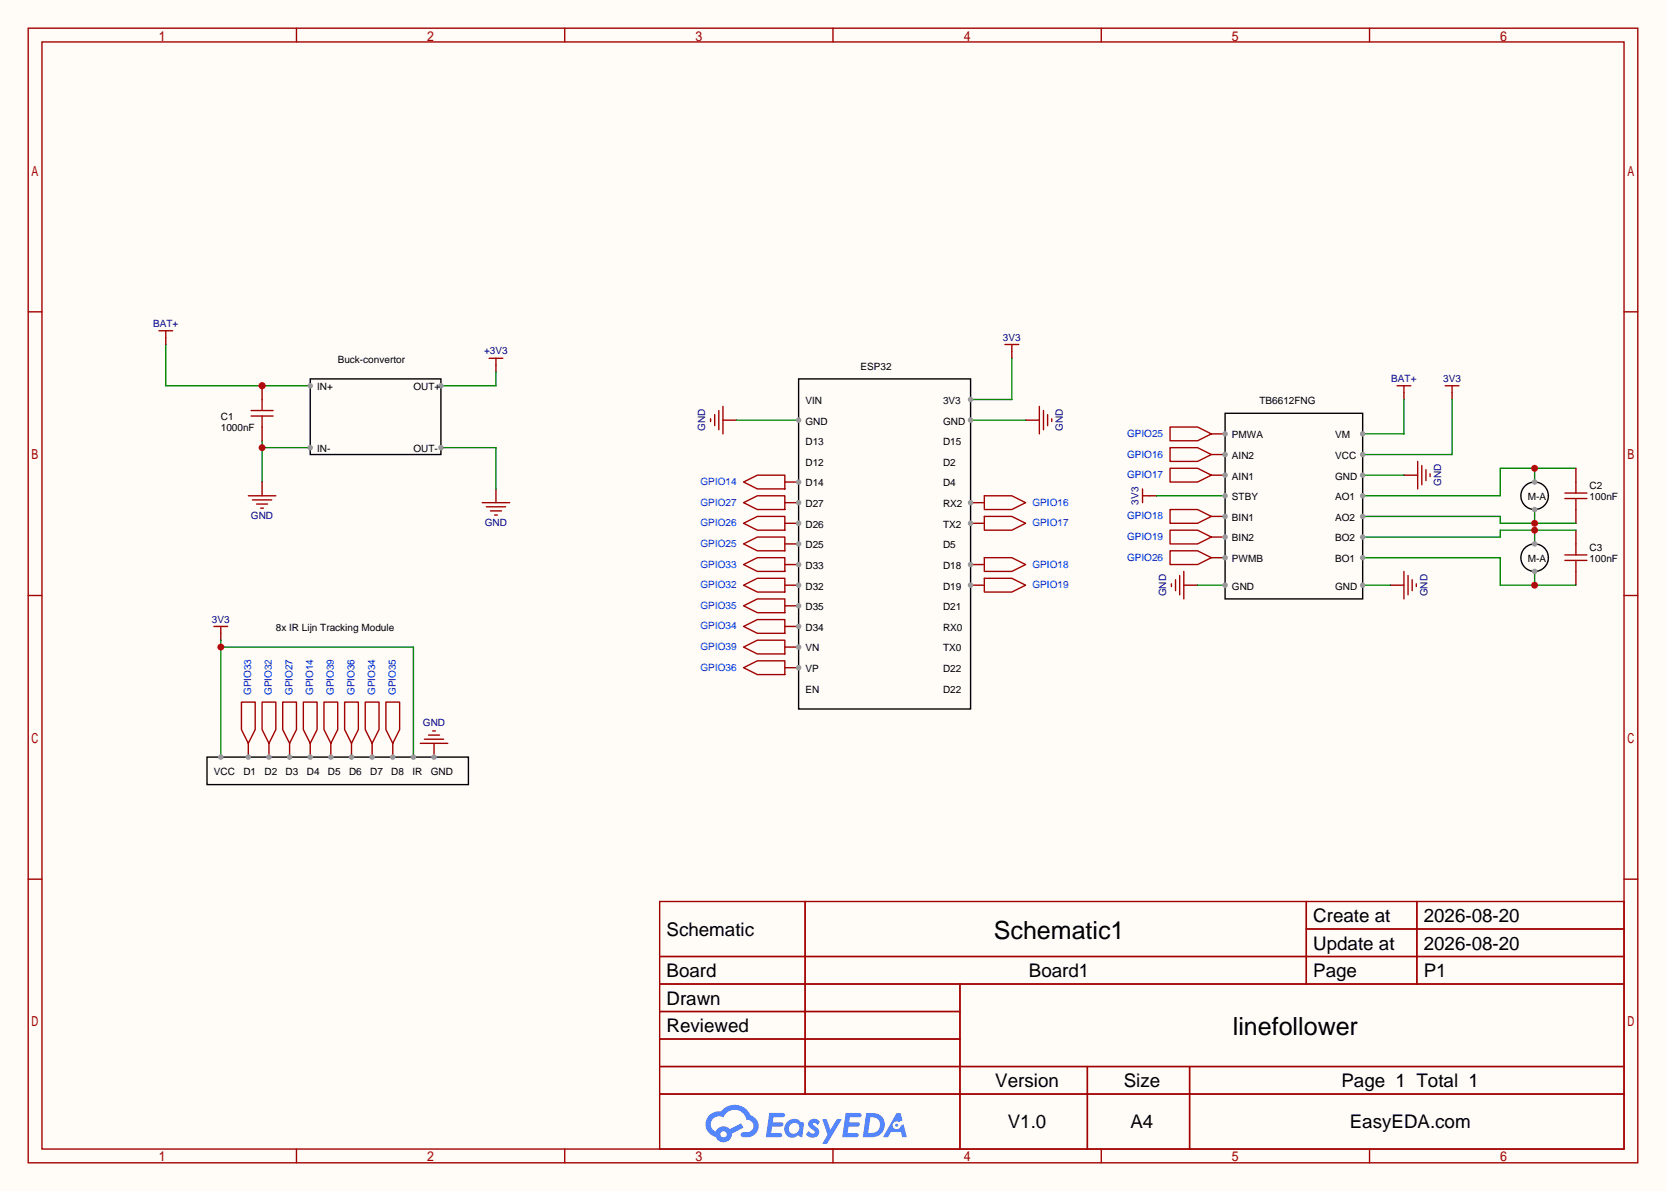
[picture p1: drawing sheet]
<svg xmlns="http://www.w3.org/2000/svg" width="308mm" height="220mm" viewBox="0 0 308 220" stroke-linecap="round" stroke-linejoin="round" font-family="sans-serif">
<path d="M0 0h307.6v220h-307.6z" fill="#fffcf7"/>
<g fill="none" stroke="#a10000" stroke-width=".25">
<path d="M5.2 5.2h297.2v209.6h-297.2zM7.7 7.7h292.1v204.5h-292.1zM54.7 5.2v2.5M104.3 5.2v2.5M153.8 5.2v2.5M203.3 5.2v2.5M252.9 5.2v2.5M5.2 57.6h2.5M299.8 57.6h2.6M5.2 110h2.5M299.8 110h2.6M5.2 162.4h2.5"/>
<path d="M121.8 166.5h178v45.7h-178zM121.8 176.7h178M148.7 166.5v35.6M241.2 166.5v15.2M241.2 171.6h58.6M261.6 166.5v15.2M299.8 162.4h2.6M121.8 181.7h178M121.8 186.8h55.4M121.8 197h178M121.8 191.9h55.4M177.2 181.7v30.5"/>
<path d="M200.8 197v15.2M219.6 197v15.2M54.7 212.2v2.6M104.3 212.2v2.6M121.8 202.1h178M153.8 212.2v2.6M203.3 212.2v2.6M252.9 212.2v2.6"/>
</g>
<g fill="#5487ff">
<path d="M149.5 206.9a1.3 1.3 0 0 1 1.9 .3l-.4 .6a.54 .54 0 0 0-1-.2l.2 .2a1.58 1.58 0 0 1 1 1.5 1.43 1.43 0 0 1-2.4 .2l.5-.6a.64 .64 0 0 0 .5 .5 .64 .64 0 0 0 .6-.3l-.1-.3a1.6 1.6 0 0 1-1.1-1.5z"/>
<path d="M151.8 206.7h.8l.7 2 1.2-2h.9l-2.7 4.5h-.9l1-1.6z"/>
<path d="M142 205.5h1.7a1.31 1.31 0 0 1 1.2 .2 .4 .4 0 0 1-.3 .6h-1.8l-.1 1h1.6a.4 .4 0 0 1 .3 .4 .4 .4 0 0 1-.4 .4h-1.6l-.2 1.2 .8-.1a1.23 1.23 0 0 1 1.2 .2 .39 .39 0 0 1-.4 .6h-2.6z"/>
<path d="M156.1 205.5h1.7a1.32 1.32 0 0 1 1.2 .2 .39 .39 0 0 1-.3 .6h-1.8l-.1 1h1.6a.4 .4 0 0 1 .4 .4 .4 .4 0 0 1-.5 .4h-1.6l-.2 1.1h.8a1.23 1.23 0 0 1 1.2 .2 .39 .39 0 0 1-.4 .6h-2.6z"/>
<path d="M165.5 205.6h.8l.3 1.3-.6 .3a.75 .75 0 0 0-1.1 .3 .75 .75 0 0 0 .5 1.1 .75 .75 0 0 0 .9-.7l.5-.3 .6 2.4h-.8l-.3-.9h-1.8l-.5 .9h-1z"/>
<path d="M159.9 205.6l-.6 4.4h1.4a2.27 2.27 0 0 0 2.7-2.3 2.27 2.27 0 0 0-2.7-2.1zM160.7 206.3a1.5 1.5 0 0 1 1.8 1.6 1.5 1.5 0 0 1-1.9 1.3h-.3z"/>
<path d="M145.4 207.2a1.62 1.62 0 0 0-.4 2.1 1.62 1.62 0 0 0 2 .6l.3-.2 .4 .2 .4 .1 .3-2.4-.1-.3-.5-.1a1.58 1.58 0 0 0-2.4 0zM146 207.7a.99 .99 0 0 1 1.6 .3 .99 .99 0 0 1-.9 1.4 .94 .94 0 0 1-1-.6 .94 .94 0 0 1 .3-1.1z"/>
<path d="M131 206a2.37 2.37 0 0 0 1.1 4 1.54 1.54 0 0 0 1.8 1 1.54 1.54 0 0 0 1.2-1.6l2.2-1.1-.5-.8-2.1 1a1.57 1.57 0 0 0-2.6 .5 1.5 1.5 0 0 1-.7-2.1 1.5 1.5 0 0 1 2.2-.5 2.23 2.23 0 0 1 2.3-1.4 2.23 2.23 0 0 1 2 1.8 1.16 1.16 0 0 1 1.2 1.1 1.16 1.16 0 0 1-1.1 1.2h-.7a.47 .47 0 0 0-.5 .4 .47 .47 0 0 0 .4 .5 2.23 2.23 0 0 0 2.2-.6 2.23 2.23 0 0 0 .5-2.3 2.16 2.16 0 0 0-1.3-1.1 3.2 3.2 0 0 0-5.5-.7l-1.1 .1zM133 209.5a.6 .6 0 0 1 1.2 0 .6 .6 0 0 1-1.2 0z"/>
<circle cx="165.6" cy="207.8" r=".28"/>
</g>
<path d="M57.3 70h24.1v13.9h-24.1z" fill="none" stroke="#000" stroke-width=".25"/>
<path d="M91.6 90.3v2.5" fill="none" stroke="#870000" stroke-width=".25"/>
<path d="M89 92.8h5.1M89.8 93.6h3.5M90.6 94.4h2M91.3 95.1h.5" fill="none" stroke="#a10000" stroke-width=".25"/>
<path d="M81.4 82.7h10.2v7.6" fill="none" stroke="#008700" stroke-width=".25"/>
<circle cx="81.4" cy="82.7" r=".51" fill="#999"/>
<path d="M91.6 67.4v1.3" fill="none" stroke="#870000" stroke-width=".25"/>
<path d="M90.3 66.2h2.5M91.6 66.2v1.2" fill="none" stroke="#a10000" stroke-width=".25"/>
<path d="M91.6 68.7v2.5h-10.2" fill="none" stroke="#008700" stroke-width=".25"/>
<circle cx="81.4" cy="71.2" r=".51" fill="#999"/>
<path d="M48.4 81.4v7.6M48.4 82.7h8.9" fill="none" stroke="#008700" stroke-width=".25"/>
<circle cx="48.4" cy="82.7" r=".63" fill="#c00"/>
<circle cx="57.3" cy="82.7" r=".51" fill="#999"/>
<path d="M48.4 89v2.6" fill="none" stroke="#870000" stroke-width=".25"/>
<path d="M45.8 91.6h5.1M46.6 92.3h3.6M47.4 93.1h2M48.1 93.9h.5" fill="none" stroke="#a10000" stroke-width=".25"/>
<path d="M30.6 63.6v7.6h26.7" fill="none" stroke="#008700" stroke-width=".25"/>
<circle cx="48.4" cy="71.2" r=".63" fill="#c00"/>
<circle cx="57.3" cy="71.2" r=".51" fill="#999"/>
<path d="M30.6 62.4v1.2M48.4 71.2v2.6M48.4 78.9v2.5" fill="none" stroke="#870000" stroke-width=".25"/>
<path d="M29.3 61.1h2.6M30.6 61.1v1.3" fill="none" stroke="#a10000" stroke-width=".25"/>
<circle cx="48.4" cy="71.2" r=".63" fill="#c00"/>
<path d="M46.4 76.8h4M46.4 75.8h4M48.4 73.8v2M48.4 76.8v2.1" fill="none" stroke="#a10000" stroke-width=".25"/>
<path d="M38.2 139.8h48.3v5.1h-48.3z" fill="none" stroke="#000" stroke-width=".25"/>
<path d="M61.1 137.3v2.5" fill="none" stroke="#870000" stroke-width=".25"/>
<circle cx="61.1" cy="139.8" r=".51" fill="#999"/>
<path d="M59.8 129.7h2.6v5l-1.3 2.6-1.3-2.6z" fill="none" stroke="#a10000" stroke-width=".25"/>
<path d="M72.5 137.3v2.5" fill="none" stroke="#870000" stroke-width=".25"/>
<circle cx="72.5" cy="139.8" r=".51" fill="#999"/>
<path d="M71.2 129.7h2.6v5l-1.3 2.6-1.3-2.6z" fill="none" stroke="#a10000" stroke-width=".25"/>
<path d="M49.7 137.3v2.5" fill="none" stroke="#870000" stroke-width=".25"/>
<circle cx="49.7" cy="139.8" r=".51" fill="#999"/>
<path d="M48.4 129.7h2.5v5l-1.2 2.6-1.3-2.6z" fill="none" stroke="#a10000" stroke-width=".25"/>
<path d="M64.9 137.3v2.5" fill="none" stroke="#870000" stroke-width=".25"/>
<circle cx="64.9" cy="139.8" r=".51" fill="#999"/>
<path d="M63.6 129.7h2.6v5l-1.3 2.6-1.3-2.6z" fill="none" stroke="#a10000" stroke-width=".25"/>
<path d="M57.3 137.3v2.5" fill="none" stroke="#870000" stroke-width=".25"/>
<circle cx="57.3" cy="139.8" r=".51" fill="#999"/>
<path d="M56 129.7h2.5v5l-1.2 2.6-1.3-2.6z" fill="none" stroke="#a10000" stroke-width=".25"/>
<path d="M68.7 137.3v2.5" fill="none" stroke="#870000" stroke-width=".25"/>
<circle cx="68.7" cy="139.8" r=".51" fill="#999"/>
<path d="M67.4 129.7h2.6v5l-1.3 2.6-1.3-2.6z" fill="none" stroke="#a10000" stroke-width=".25"/>
<path d="M45.8 137.3v2.5" fill="none" stroke="#870000" stroke-width=".25"/>
<circle cx="45.8" cy="139.8" r=".51" fill="#999"/>
<path d="M44.6 129.7h2.5v5l-1.3 2.6-1.2-2.6z" fill="none" stroke="#a10000" stroke-width=".25"/>
<path d="M53.5 137.3v2.5" fill="none" stroke="#870000" stroke-width=".25"/>
<circle cx="53.5" cy="139.8" r=".51" fill="#999"/>
<path d="M39.5 115.7h2.5M40.8 115.7v1.3M52.2 129.7h2.5v5l-1.2 2.6-1.3-2.6z" fill="none" stroke="#a10000" stroke-width=".25"/>
<path d="M40.8 117v1.2" fill="none" stroke="#870000" stroke-width=".25"/>
<path d="M40.8 118.2v21.6M40.8 119.5h35.5v20.3" fill="none" stroke="#008700" stroke-width=".25"/>
<circle cx="40.8" cy="119.5" r=".63" fill="#c00"/>
<g fill="#999">
<circle cx="76.3" cy="139.8" r=".51"/>
<circle cx="40.8" cy="139.8" r=".51"/>
</g>
<path d="M80.1 137.3v2.5" fill="none" stroke="#870000" stroke-width=".25"/>
<circle cx="80.1" cy="139.8" r=".51" fill="#999"/>
<path d="M131.2 77.3v.6M132 76.6v2M132.7 75.8v3.6M133.5 75.1v5M191.9 75.1v5M192.7 75.8v3.6M193.4 76.6v2M194.2 77.3v.6M77.6 137.3h5.1M78.4 136.5h3.5M79.1 135.8h2.1M79.9 135h.5" fill="none" stroke="#a10000" stroke-width=".25"/>
<path d="M147.4 70h31.8v60.9h-31.8z" fill="none" stroke="#000" stroke-width=".25"/>
<path d="M133.5 77.6h2.5M189.4 77.6h2.5" fill="none" stroke="#870000" stroke-width=".25"/>
<path d="M136 77.6h11.4" fill="none" stroke="#008700" stroke-width=".25"/>
<circle cx="147.4" cy="77.6" r=".51" fill="#999"/>
<path d="M179.2 77.6h10.2" fill="none" stroke="#008700" stroke-width=".25"/>
<circle cx="179.2" cy="77.6" r=".51" fill="#999"/>
<path d="M186.8 64.9v1.3" fill="none" stroke="#870000" stroke-width=".25"/>
<path d="M185.5 63.6h2.6M186.8 63.6v1.3" fill="none" stroke="#a10000" stroke-width=".25"/>
<path d="M186.8 66.2v7.6h-7.6" fill="none" stroke="#008700" stroke-width=".25"/>
<circle cx="179.2" cy="73.8" r=".51" fill="#999"/>
<path d="M179.2 108.1h2.5" fill="none" stroke="#870000" stroke-width=".25"/>
<circle cx="179.2" cy="108.1" r=".51" fill="#999"/>
<path d="M181.7 106.8h5.1l2.6 1.3-2.6 1.2h-5.1z" fill="none" stroke="#a10000" stroke-width=".25"/>
<path d="M179.2 104.3h2.5" fill="none" stroke="#870000" stroke-width=".25"/>
<circle cx="179.2" cy="104.3" r=".51" fill="#999"/>
<path d="M181.7 103h5.1l2.6 1.3-2.6 1.2h-5.1z" fill="none" stroke="#a10000" stroke-width=".25"/>
<path d="M179.2 92.8h2.5" fill="none" stroke="#870000" stroke-width=".25"/>
<circle cx="179.2" cy="92.8" r=".51" fill="#999"/>
<path d="M181.7 91.6h5.1l2.6 1.2-2.6 1.3h-5.1z" fill="none" stroke="#a10000" stroke-width=".25"/>
<path d="M144.9 89h2.5" fill="none" stroke="#870000" stroke-width=".25"/>
<circle cx="147.4" cy="89" r=".51" fill="#999"/>
<path d="M137.3 89l2.5-1.2h5.1v2.5h-5.1z" fill="none" stroke="#a10000" stroke-width=".25"/>
<path d="M179.2 96.6h2.5" fill="none" stroke="#870000" stroke-width=".25"/>
<circle cx="179.2" cy="96.6" r=".51" fill="#999"/>
<path d="M181.7 95.4h5.1l2.6 1.2-2.6 1.3h-5.1z" fill="none" stroke="#a10000" stroke-width=".25"/>
<path d="M144.9 92.8h2.5" fill="none" stroke="#870000" stroke-width=".25"/>
<circle cx="147.4" cy="92.8" r=".51" fill="#999"/>
<path d="M137.3 92.8l2.5-1.2h5.1v2.5h-5.1z" fill="none" stroke="#a10000" stroke-width=".25"/>
<path d="M144.9 123.3h2.5" fill="none" stroke="#870000" stroke-width=".25"/>
<circle cx="147.4" cy="123.3" r=".51" fill="#999"/>
<path d="M137.3 123.3l2.5-1.3h5.1v2.6h-5.1z" fill="none" stroke="#a10000" stroke-width=".25"/>
<path d="M144.9 119.5h2.5" fill="none" stroke="#870000" stroke-width=".25"/>
<circle cx="147.4" cy="119.5" r=".51" fill="#999"/>
<path d="M137.3 119.5l2.5-1.3h5.1v2.6h-5.1z" fill="none" stroke="#a10000" stroke-width=".25"/>
<path d="M144.9 111.9h2.5" fill="none" stroke="#870000" stroke-width=".25"/>
<circle cx="147.4" cy="111.9" r=".51" fill="#999"/>
<path d="M137.3 111.9l2.5-1.3h5.1v2.6h-5.1z" fill="none" stroke="#a10000" stroke-width=".25"/>
<path d="M144.9 108.1h2.5" fill="none" stroke="#870000" stroke-width=".25"/>
<circle cx="147.4" cy="108.1" r=".51" fill="#999"/>
<path d="M137.3 108.1l2.5-1.3h5.1v2.5h-5.1z" fill="none" stroke="#a10000" stroke-width=".25"/>
<path d="M144.9 104.3h2.5" fill="none" stroke="#870000" stroke-width=".25"/>
<circle cx="147.4" cy="104.3" r=".51" fill="#999"/>
<path d="M137.3 104.3l2.5-1.3h5.1v2.5h-5.1z" fill="none" stroke="#a10000" stroke-width=".25"/>
<path d="M144.9 100.5h2.5" fill="none" stroke="#870000" stroke-width=".25"/>
<circle cx="147.4" cy="100.5" r=".51" fill="#999"/>
<path d="M137.3 100.5l2.5-1.3h5.1v2.5h-5.1z" fill="none" stroke="#a10000" stroke-width=".25"/>
<path d="M144.9 96.6h2.5" fill="none" stroke="#870000" stroke-width=".25"/>
<circle cx="147.4" cy="96.6" r=".51" fill="#999"/>
<path d="M137.3 96.6l2.5-1.2h5.1v2.5h-5.1z" fill="none" stroke="#a10000" stroke-width=".25"/>
<path d="M144.9 115.7h2.5" fill="none" stroke="#870000" stroke-width=".25"/>
<circle cx="147.4" cy="115.7" r=".51" fill="#999"/>
<path d="M137.3 115.7l2.5-1.3h5.1v2.6h-5.1z" fill="none" stroke="#a10000" stroke-width=".25"/>
<path d="M226.2 76.3h25.4v34.3h-25.4z" fill="none" stroke="#000" stroke-width=".25"/>
<path d="M223.6 80.1h2.6" fill="none" stroke="#870000" stroke-width=".25"/>
<circle cx="226.2" cy="80.1" r=".51" fill="#999"/>
<path d="M216 78.9h5.1l2.5 1.2-2.5 1.3h-5.1z" fill="none" stroke="#a10000" stroke-width=".25"/>
<path d="M223.6 83.9h2.6" fill="none" stroke="#870000" stroke-width=".25"/>
<circle cx="226.2" cy="83.9" r=".51" fill="#999"/>
<path d="M216 82.7h5.1l2.5 1.2-2.5 1.3h-5.1z" fill="none" stroke="#a10000" stroke-width=".25"/>
<path d="M223.6 87.8h2.6" fill="none" stroke="#870000" stroke-width=".25"/>
<circle cx="226.2" cy="87.8" r=".51" fill="#999"/>
<path d="M216 86.5h5.1l2.5 1.3-2.5 1.2h-5.1z" fill="none" stroke="#a10000" stroke-width=".25"/>
<path d="M223.6 95.4h2.6" fill="none" stroke="#870000" stroke-width=".25"/>
<circle cx="226.2" cy="95.4" r=".51" fill="#999"/>
<path d="M216 94.1h5.1l2.5 1.3-2.5 1.2h-5.1z" fill="none" stroke="#a10000" stroke-width=".25"/>
<path d="M223.6 99.2h2.6" fill="none" stroke="#870000" stroke-width=".25"/>
<circle cx="226.2" cy="99.2" r=".51" fill="#999"/>
<path d="M216 97.9h5.1l2.5 1.3-2.5 1.3h-5.1z" fill="none" stroke="#a10000" stroke-width=".25"/>
<path d="M223.6 103h2.6" fill="none" stroke="#870000" stroke-width=".25"/>
<circle cx="226.2" cy="103" r=".51" fill="#999"/>
<path d="M210.9 90.3v2.5M210.9 91.6h1.3M216 101.7h5.1l2.5 1.3-2.5 1.3h-5.1z" fill="none" stroke="#a10000" stroke-width=".25"/>
<path d="M212.2 91.6h1.3" fill="none" stroke="#870000" stroke-width=".25"/>
<path d="M213.5 91.6h12.7" fill="none" stroke="#008700" stroke-width=".25"/>
<circle cx="226.2" cy="91.6" r=".51" fill="#999"/>
<path d="M259.2 72.5v1.3M268.1 72.5v1.3M259.2 87.8h2.5M218.6 108.1h2.5M256.7 108.1h2.5" fill="none" stroke="#870000" stroke-width=".25"/>
<g fill="none" stroke="#a10000" stroke-width=".25">
<path d="M257.9 71.2h2.6M259.2 71.2v1.3M266.8 71.2h2.6M268.1 71.2v1.3M261.7 85.2v5.1M262.5 86v3.5M263.3 86.7v2.1M264 87.5v.5M216.3 107.8v.5M217 107.1v2M217.8 106.3v3.6M218.6 105.5v5.1"/>
<path d="M259.2 105.5v5.1M260 106.3v3.6M260.7 107.1v2M261.5 107.8v.5"/>
</g>
<path d="M259.2 73.8v6.3h-7.6" fill="none" stroke="#008700" stroke-width=".25"/>
<circle cx="251.6" cy="80.1" r=".51" fill="#999"/>
<path d="M268.1 73.8v10.1h-16.5" fill="none" stroke="#008700" stroke-width=".25"/>
<circle cx="251.6" cy="83.9" r=".51" fill="#999"/>
<path d="M251.6 87.8h7.6" fill="none" stroke="#008700" stroke-width=".25"/>
<circle cx="251.6" cy="87.8" r=".51" fill="#999"/>
<g fill="none" stroke="#000" stroke-width=".25">
<circle cx="283.3" cy="91.6" r="2.54"/>
<circle cx="283.3" cy="103" r="2.54"/>
</g>
<path d="M283.3 86.5v2.5M291 86.5h-14v5.1h-25.4" fill="none" stroke="#008700" stroke-width=".25"/>
<circle cx="283.3" cy="86.5" r=".63" fill="#c00"/>
<g fill="#999">
<circle cx="251.6" cy="91.6" r=".51"/>
<circle cx="283.3" cy="89" r=".51"/>
</g>
<path d="M291 86.5v2.5M291 94.1v2.5M291 97.9v2.6M291 105.5v2.6" fill="none" stroke="#870000" stroke-width=".25"/>
<path d="M288.9 91.1h4.1M288.9 92.1h4.1M291 89v2.1M291 92.1v2M288.9 102.5h4.1M288.9 103.5h4.1M291 100.5v2M291 103.5v2" fill="none" stroke="#a10000" stroke-width=".25"/>
<path d="M251.6 95.4h25.4v1.2h14M283.3 94.1v2.5" fill="none" stroke="#008700" stroke-width=".25"/>
<circle cx="283.3" cy="96.6" r=".63" fill="#c00"/>
<g fill="#999">
<circle cx="283.3" cy="94.1" r=".51"/>
<circle cx="251.6" cy="95.4" r=".51"/>
</g>
<path d="M283.3 97.9v2.6M291 97.9h-14v1.3h-25.4" fill="none" stroke="#008700" stroke-width=".25"/>
<circle cx="283.3" cy="97.9" r=".63" fill="#c00"/>
<g fill="#999">
<circle cx="251.6" cy="99.2" r=".51"/>
<circle cx="283.3" cy="100.5" r=".51"/>
</g>
<path d="M251.6 103h25.4v5.1h14M283.3 105.5v2.6" fill="none" stroke="#008700" stroke-width=".25"/>
<circle cx="283.3" cy="108.1" r=".63" fill="#c00"/>
<g fill="#999">
<circle cx="283.3" cy="105.5" r=".51"/>
<circle cx="251.6" cy="103" r=".51"/>
</g>
<path d="M221.1 108.1h5.1" fill="none" stroke="#008700" stroke-width=".25"/>
<circle cx="226.2" cy="108.1" r=".51" fill="#999"/>
<path d="M251.6 108.1h5.1" fill="none" stroke="#008700" stroke-width=".25"/>
<circle cx="251.6" cy="108.1" r=".51" fill="#999"/>
<g font-size="4.6">
<text x="183.5" y="173.4">Schematic1</text>
<text x="227.6" y="191.2">linefollower</text>
</g>
<g font-size="3.5">
<text x="123.1" y="172.8">Schematic</text>
<text x="242.5" y="170.3">Create at</text>
<text x="262.9" y="170.3">2026-08-20</text>
<text x="242.5" y="175.4">Update at</text>
<text x="262.9" y="175.4">2026-08-20</text>
<text x="123.1" y="180.5">Board</text>
<text x="123.1" y="185.5">Drawn</text>
<text x="190" y="180.5">Board1</text>
<text x="242.5" y="180.5">Page</text>
<text x="262.9" y="180.5">P1</text>
<text x="123.1" y="190.6">Reviewed</text>
<text x="183.8" y="200.8">Version</text>
<text x="207.5" y="200.8">Size</text>
<text x="247.7" y="200.8">Page 1 Total 1</text>
<text x="186.1" y="208.4">V1.0</text>
<text x="208.7" y="208.4">A4</text>
<text x="249.2" y="208.4">EasyEDA.com</text>
</g>
<g font-size="1.8" fill="#000080">
<text x="28.3" y="60.4">BAT+</text>
<text x="89.4" y="65.5">+3V3</text>
<text x="185.2" y="62.9">3V3</text>
<text x="256.9" y="70.5">BAT+</text>
<text x="266.5" y="70.5">3V3</text>
<text x="130.2" y="79.7" transform="rotate(-90 130.2 79.7)">GND</text>
<text x="196.3" y="79.7" transform="rotate(-90 196.3 79.7)">GND</text>
<text x="266.1" y="89.8" transform="rotate(-90 266.1 89.8)">GND</text>
<text x="46.3" y="95.9">GND</text>
<text x="210.2" y="93.2" transform="rotate(-90 210.2 93.2)">3V3</text>
<text x="89.5" y="97.2">GND</text>
<text x="215.3" y="110.1" transform="rotate(-90 215.3 110.1)">GND</text>
<text x="263.6" y="110.1" transform="rotate(-90 263.6 110.1)">GND</text>
<text x="39.1" y="115">3V3</text>
<text x="78.1" y="134">GND</text>
</g>
<g font-size="1.8">
<text x="62.4" y="67">Buck-convertor</text>
<text x="158.9" y="68.2">ESP32</text>
<text x="40.8" y="77.6">C1</text>
<text x="58.5" y="72.1">IN+</text>
<text x="76.3" y="72.1">OUT+</text>
<text x="148.7" y="74.6">VIN</text>
<text x="174.1" y="74.6">3V3</text>
<text x="232.5" y="74.6">TB6612FNG</text>
<text x="40.8" y="79.7">1000nF</text>
<text x="58.5" y="83.5">IN-</text>
<text x="76.3" y="83.5">OUT-</text>
<text x="148.7" y="82.2">D13</text>
<text x="148.7" y="78.4">GND</text>
<text x="174.1" y="78.4">GND</text>
<text x="174.1" y="82.2">D15</text>
<text x="227.5" y="80.9">PMWA</text>
<text x="246.5" y="80.9">VM</text>
<text x="148.7" y="89.8">D14</text>
<text x="148.7" y="86">D12</text>
<text x="174.1" y="89.8">D4</text>
<text x="174.1" y="86">D2</text>
<text x="227.5" y="88.6">AIN1</text>
<text x="227.5" y="84.8">AIN2</text>
<text x="246.5" y="84.8">VCC</text>
<text x="246.5" y="88.6">GND</text>
<text x="148.7" y="93.6">D27</text>
<text x="174.1" y="93.6">RX2</text>
<text x="227.5" y="92.4">STBY</text>
<text x="246.5" y="92.4">AO1</text>
<text x="282.1" y="92.4">M-A</text>
<text x="293.5" y="90.3">C2</text>
<text x="293.5" y="92.4">100nF</text>
<text x="148.7" y="97.5">D26</text>
<text x="148.7" y="101.3">D25</text>
<text x="174.1" y="97.5">TX2</text>
<text x="174.1" y="101.3">D5</text>
<text x="227.5" y="96.2">BIN1</text>
<text x="227.5" y="100">BIN2</text>
<text x="246.5" y="96.2">AO2</text>
<text x="246.5" y="100">BO2</text>
<text x="293.5" y="101.8">C3</text>
<text x="148.7" y="105.1">D33</text>
<text x="174.1" y="105.1">D18</text>
<text x="227.5" y="103.8">PWMB</text>
<text x="246.5" y="103.8">BO1</text>
<text x="282.1" y="103.8">M-A</text>
<text x="293.5" y="103.8">100nF</text>
<text x="148.7" y="112.7">D35</text>
<text x="148.7" y="108.9">D32</text>
<text x="174.1" y="108.9">D19</text>
<text x="174.1" y="112.7">D21</text>
<text x="227.5" y="108.9">GND</text>
<text x="246.5" y="108.9">GND</text>
<text x="50.9" y="116.5">8x IR Lijn Tracking Module</text>
<text x="148.7" y="116.5">D34</text>
<text x="174.1" y="116.5">RX0</text>
<text x="148.7" y="120.3">VN</text>
<text x="148.7" y="124.1">VP</text>
<text x="174.1" y="120.3">TX0</text>
<text x="174.1" y="124.1">D22</text>
<text x="148.7" y="127.9">EN</text>
<text x="174.1" y="127.9">D22</text>
<text x="39.5" y="143.2">VCC</text>
<text x="44.9" y="143.2">D1</text>
<text x="48.8" y="143.2">D2</text>
<text x="52.7" y="143.2">D3</text>
<text x="56.6" y="143.2">D4</text>
<text x="60.5" y="143.2">D5</text>
<text x="64.4" y="143.2">D6</text>
<text x="68.3" y="143.2">D7</text>
<text x="72.2" y="143.2">D8</text>
<text x="76.1" y="143.2">IR</text>
<text x="79.5" y="143.2">GND</text>
</g>
<g font-size="1.8" fill="#00f">
<text x="208.1" y="80.7">GPIO25</text>
<text x="129.3" y="89.6">GPIO14</text>
<text x="208.1" y="84.5">GPIO16</text>
<text x="208.1" y="88.3">GPIO17</text>
<text x="129.3" y="93.4">GPIO27</text>
<text x="190.6" y="93.4">GPIO16</text>
<text x="208.1" y="95.9">GPIO18</text>
<text x="129.3" y="101">GPIO25</text>
<text x="129.3" y="97.2">GPIO26</text>
<text x="190.6" y="97.2">GPIO17</text>
<text x="208.1" y="99.7">GPIO19</text>
<text x="129.3" y="104.8">GPIO33</text>
<text x="190.6" y="104.8">GPIO18</text>
<text x="208.1" y="103.6">GPIO26</text>
<text x="129.3" y="112.4">GPIO35</text>
<text x="129.3" y="108.6">GPIO32</text>
<text x="190.6" y="108.6">GPIO19</text>
<text x="129.3" y="116.3">GPIO34</text>
<text x="129.3" y="123.9">GPIO36</text>
<text x="129.3" y="120.1">GPIO39</text>
<text x="46.4" y="128.4" transform="rotate(-90 46.4 128.4)">GPIO33</text>
<text x="50.2" y="128.4" transform="rotate(-90 50.2 128.4)">GPIO32</text>
<text x="54" y="128.4" transform="rotate(-90 54 128.4)">GPIO27</text>
<text x="57.8" y="128.4" transform="rotate(-90 57.8 128.4)">GPIO14</text>
<text x="61.6" y="128.4" transform="rotate(-90 61.6 128.4)">GPIO39</text>
<text x="65.5" y="128.4" transform="rotate(-90 65.5 128.4)">GPIO36</text>
<text x="69.3" y="128.4" transform="rotate(-90 69.3 128.4)">GPIO34</text>
<text x="73.1" y="128.4" transform="rotate(-90 73.1 128.4)">GPIO35</text>
</g>
</svg>
